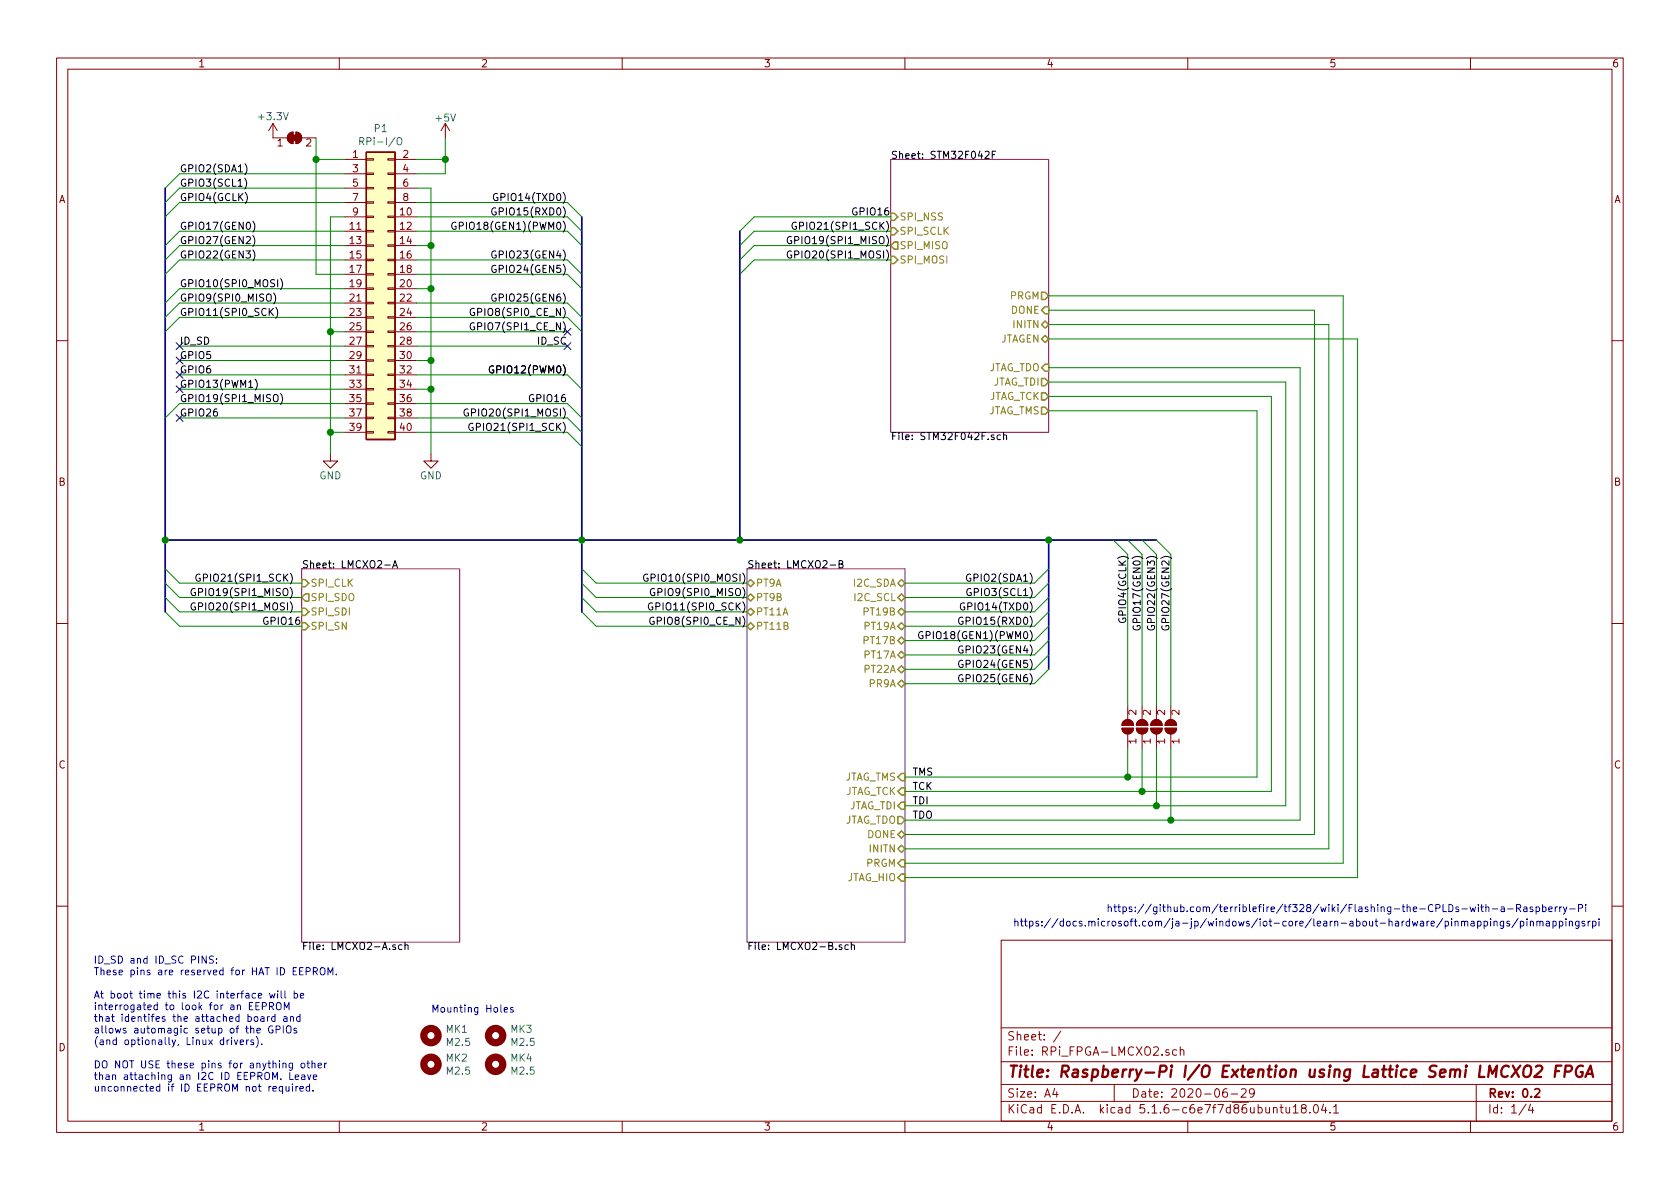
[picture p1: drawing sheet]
<svg xmlns="http://www.w3.org/2000/svg" width="297mm" height="210mm" viewBox="0 0 297 210" stroke-linecap="round" stroke-linejoin="round" font-family="sans-serif">
<g fill="none" stroke="#840000" stroke-width=".18">
<path d="M10 10.3h277v189.9h-277zM12 12.2h273v186.1h-273zM60 10.3v1.9M110 10.3v1.9M160 10.3v1.9M210 10.3v1.9M260 10.3v1.9M48.3 21.8l-.8 1.3M48.3 21.8v2.6h2.5M48.3 21.8l.7 1.3M51.2 23.6l.6-.2v2a1.02 1.02 0 0 1-1-.7 1.02 1.02 0 0 1 .4-1.1zM52.3 23.4a1.02 1.02 0 0 1 1 1 1.02 1.02 0 0 1-1 1z"/>
<path d="M53.3 24.4h2.6M61 28.2h3.8M61 38.3h3.8M61 30.7h3.8M61 33.3h3.8M61 35.8h3.8M64.8 38.2h1.2v.3h-1.2zM64.8 35.7h1.2v.2h-1.2zM64.8 33.1h1.2v.3h-1.2zM64.8 30.6h1.2v.3h-1.2zM64.8 28.1h1.2v.2h-1.2zM68.6 38.2h1.2v.3h-1.2z"/>
<path d="M68.6 35.7h1.2v.2h-1.2zM68.6 33.1h1.2v.3h-1.2zM68.6 30.6h1.2v.3h-1.2zM68.6 28.1h1.2v.2h-1.2zM69.8 28.2h3.9M69.8 38.3h3.9M69.8 30.7h3.9M69.8 33.3h3.9M69.8 35.8h3.9M78.7 21.8l-.7 1.3M78.7 21.8v2.6M78.7 21.8l.8 1.3"/>
<path d="M61 40.9h3.8M61 43.4h3.8M61 46h3.8M61 48.5h3.8M61 51h3.8M61 53.6h3.8M61 56.1h3.8M61 58.7h3.8M64.8 56h1.2v.3h-1.2zM64.8 58.5h1.2v.3h-1.2zM64.8 53.5h1.2v.2h-1.2zM64.8 48.4h1.2v.2h-1.2z"/>
<path d="M64.8 45.8h1.2v.3h-1.2zM64.8 43.3h1.2v.3h-1.2zM64.8 40.8h1.2v.2h-1.2zM64.8 50.9h1.2v.3h-1.2zM68.6 56h1.2v.3h-1.2zM68.6 58.5h1.2v.3h-1.2zM68.6 53.5h1.2v.2h-1.2zM68.6 48.4h1.2v.2h-1.2zM68.6 45.8h1.2v.3h-1.2zM68.6 43.3h1.2v.3h-1.2zM68.6 40.8h1.2v.2h-1.2zM68.6 50.9h1.2v.3h-1.2z"/>
<path d="M69.8 40.9h3.9M69.8 43.4h3.9M69.8 46h3.9M69.8 48.5h3.9M69.8 51h3.9M69.8 53.6h3.9M69.8 56.1h3.9M69.8 58.7h3.9M10 60.2h2M61 61.2h3.8M61 63.7h3.8M61 66.3h3.8"/>
<path d="M61 68.8h3.8M61 71.4h3.8M61 73.9h3.8M61 76.4h3.8M64.8 61.1h1.2v.2h-1.2zM64.8 63.6h1.2v.3h-1.2zM64.8 66.2h1.2v.2h-1.2zM64.8 68.7h1.2v.3h-1.2zM64.8 71.2h1.2v.3h-1.2zM64.8 73.8h1.2v.2h-1.2zM64.8 76.3h1.2v.3h-1.2zM68.6 61.1h1.2v.2h-1.2z"/>
<path d="M68.6 63.6h1.2v.3h-1.2zM68.6 66.2h1.2v.2h-1.2zM68.6 68.7h1.2v.3h-1.2zM68.6 71.2h1.2v.3h-1.2zM68.6 73.8h1.2v.2h-1.2zM68.6 76.3h1.2v.3h-1.2zM69.8 61.2h3.9M69.8 63.7h3.9M69.8 66.3h3.9M69.8 68.8h3.9M69.8 71.4h3.9M69.8 73.9h3.9"/>
<path d="M69.8 76.4h3.9M285 60.2h2M58.4 80.3v1.2h1.3l-1.3 1.3-1.3-1.3h1.3M76.2 80.3v1.2h1.3l-1.3 1.3-1.3-1.3h1.3M10 110.3h2M285 110.3h2M198.4 128.8h2a1.02 1.02 0 0 1-1 1 1.02 1.02 0 0 1-1-1zM198.6 127.6a1.02 1.02 0 0 1 1.1-.3 1.02 1.02 0 0 1 .7 1h-2zM199.4 124.7v2.5M199.4 129.8v2.5M200.9 128.8h2a1.02 1.02 0 0 1-1 1 1.02 1.02 0 0 1-1-1zM201.1 127.6a1.02 1.02 0 0 1 1.2-.3 1.02 1.02 0 0 1 .6 1h-2z"/>
<path d="M201.9 124.7v2.5M201.9 129.8v2.5M203.5 128.8h2a1.02 1.02 0 0 1-1 1 1.02 1.02 0 0 1-1-1zM203.7 127.6a1.02 1.02 0 0 1 1.1-.3 1.02 1.02 0 0 1 .7 1h-2zM204.5 124.7v2.5M204.5 129.8v2.5M206 128.8h2a1.02 1.02 0 0 1-1 1 1.02 1.02 0 0 1-1-1zM206.2 127.6a1.02 1.02 0 0 1 1.2-.3 1.02 1.02 0 0 1 .6 1h-2zM207 124.7v2.5M207 129.8v2.5M10 160.2h2M177 166.3h108v32h-108z"/>
<path d="M285 160.2h2M60 198.3v1.9M110 198.3v1.9M160 198.3v1.9M177 194.8h108M177 191.8h108M177 187.8h108M177 181.8h108M186.5 192.5l-.4 1h1M186.8 193v1M187.6 182.3l-1.3 2M197 191.8v3"/>
<path d="M206.7 185.7l-.4-.1-.2 .2 .1 .2 .5 .2v.3h-.6M208.1 185.7l-.5-.1-.3 .3 .1 .6 .2 .1 .5-.1M208.7 185.7l.2-.1 .3 .1 .1 .9M208.7 185.1v1.5M210 198.3v1.9M216.9 192.5a.62 .62 0 0 0-.7 .7l.1 .7 .2 .1 .5-.1v-.5l-.1-.2-.4-.1-.3 .3M217.7 193.5h1.1M219.5 192.7l.2-.2h.3l.3 .2v.3v.2l-.9 .8h.9M221.8 193.2l-.3 .3h-.3l-.3-.3v-.4l.2-.2 .4-.1 .2 .2a1.13 1.13 0 0 1-.2 1.2l-.4 .1M225.2 196l.2-.2 .3 .1 .1 .9M226.3 195.8h.6M226.5 195.3v1.3l.4 .2"/>
<path d="M227.4 195.8l.1 .9 .3 .1 .2-.1M228 195.8v1M228.7 195.8l.4-.5v1.5M228.7 196.8h.8M230.4 196l-.3-.2v-.3a.48 .48 0 0 1 .8 0l-.1 .4-.7 .2v.4l.3 .3h.3l.2-.3v-.4l-.2-.1M231.6 196.7v.1M232.4 195.4l.2-.1a.8 .8 0 0 1 .5 .8 .8 .8 0 0 1-.5 .7 1 1 0 0 1-.2-1.4zM234 195.2l-.3 1.1h.9M234.4 195.8v1M235.2 196.7v.1M235.8 195.8l.4-.5v1.5M235.8 196.8h.9"/>
<path d="M260 198.3v1.9M261 191.8v6.5M269.8 195.2l-1.2 2M270.6 195.2l-.3 1.1h.9M271 195.8v1"/>
</g>
<path d="M271.4 192.7l.2-.2h.4l.2 .5-.9 1h.9" fill="none" stroke="#840000" stroke-width=".3"/>
<path d="M267.5 188.4l1.1 2M268.8 188.4l-1.6 2M269.5 188.7a.66 .66 0 0 1 1.2 0 1.43 1.43 0 0 1-.6 1.7l-.6-.1a1.49 1.49 0 0 1 0-1.6zM271.6 188.6l.3-.2h.4a.46 .46 0 0 1 .4 .6l-.2 .3-1.3 1.1h1.3M275 189.4h.7M276.1 188.4h-1l-.2 2M276.7 189.5h.8a.56 .56 0 0 0 .4-.5 .56 .56 0 0 0-.3-.6h-.8l-.2 2M279.9 188.5a1.05 1.05 0 0 0-1.2 .4 1.05 1.05 0 0 0 0 1.3 .67 .67 0 0 0 1.1 .1l.1-.7h-.4M280.3 190.4l.9-2 .5 2M280.6 189.9h.9" fill="none" stroke="#840000" stroke-width=".41"/>
<path d="M157.5 28.2h27.9v48.2h-27.9zM53.3 100.6h28v66h-28zM132.1 100.6h27.9v66h-27.9z" fill="none" stroke="#840084" stroke-width=".18"/>
<g fill="none" stroke="#000" stroke-width=".18">
<path d="M43.3 31.5a1.47 1.47 0 0 1 0 1.9M43.3 29a1.47 1.47 0 0 1 0 1.9M43.4 34a1.4 1.4 0 0 1 0 2M44.7 39.1a1.47 1.47 0 0 1 0 1.9M80.6 39.4a.59 .59 0 0 0-.7 .5 .59 .59 0 0 0 .7 .6v-.5h-.2M87.7 36.8a.59 .59 0 0 0-.8 .6 .59 .59 0 0 0 .8 .6v-.5h-.2M88 34.3a.59 .59 0 0 0-.8 .6 .59 .59 0 0 0 .8 .5v-.5h-.2M140.8 39.4a.59 .59 0 0 0-.8 .5 .59 .59 0 0 0 .8 .6v-.5h-.2M174.2 26.9l.5-.2 .2 .4-.8 .9h.8M175.4 27.4h.5M176 26.7h-.6v1.3M44.7 41.7a1.47 1.47 0 0 1 0 1.9"/>
<path d="M44.7 44.2a1.47 1.47 0 0 1 0 1.9M47.8 55.1l.5 .7M48.3 54.5l-.7 .8M48.4 51.8a1.47 1.47 0 0 1 0 1.9M48.7 54.4a1.47 1.47 0 0 1 0 1.9M49.6 49.3a1.47 1.47 0 0 1 0 1.9M83.8 57.1a.59 .59 0 0 0-.7 .6 .59 .59 0 0 0 .7 .6l.1-.5h-.2M83.8 54.6a.59 .59 0 0 0-.7 .6 .59 .59 0 0 0 .7 .5l.1-.4h-.2M87.7 52.1a.59 .59 0 0 0-.8 .5 .59 .59 0 0 0 .8 .6v-.5h-.2M87.7 47a.59 .59 0 0 0-.8 .6 .59 .59 0 0 0 .8 .5v-.5h-.2M87.7 44.4a.59 .59 0 0 0-.8 .6 .59 .59 0 0 0 .8 .6v-.5h-.2M139.9 44.4a.59 .59 0 0 0-.7 .6 .59 .59 0 0 0 .7 .6l.1-.5h-.3"/>
<path d="M139.9 41.9a.59 .59 0 0 0-.7 .6 .59 .59 0 0 0 .7 .5l.1-.4h-.3M45.1 67.1a1.4 1.4 0 0 1 0 1.9M48.4 69.9l.2-.1a.45 .45 0 0 1 .6 .4v.4l-.2 .4h-.5a1.07 1.07 0 0 1-.1-1.1zM49.6 69.6a1.47 1.47 0 0 1 0 1.9M82.8 72.4a.59 .59 0 0 0-.8 .6 .59 .59 0 0 0 .8 .5v-.5h-.2M83.6 74.9a.59 .59 0 0 0-.7 .6 .59 .59 0 0 0 .7 .6l.1-.5h-.3M87.2 64.8a.59 .59 0 0 0-.7 .5 .59 .59 0 0 0 .7 .6l.1-.5h-.3M176.9 77l-.4-.1-.2 .2 .1 .6h.5M177.4 77l.2-.1 .3 .1 .1 .7M177.4 76.5v1.2M68 99.9h1M146.8 99.9h1"/>
<path d="M148.4 99.7h.5l.1-.2-.1-.2-.5-.2v1.3h.4l.2-.1 .1-.3-.3-.3M34.5 104.1a.59 .59 0 0 0-.7 .6 .59 .59 0 0 0 .7 .6l.1-.5h-.3M34.5 106.7a.59 .59 0 0 0-.7 .5 .59 .59 0 0 0 .7 .6l.1-.5h-.3M35.4 101.6a.59 .59 0 0 0-.8 .6 .59 .59 0 0 0 .8 .5v-.4h-.2M69.4 100.4l.4-1.3 .5 1.3M69.5 100h.7M114.5 101.6a.59 .59 0 0 0-.7 .6 .59 .59 0 0 0 .7 .5l.1-.4h-.3M115.4 106.7a.59 .59 0 0 0-.8 .5 .59 .59 0 0 0 .8 .6v-.5h-.2M115.6 109.2a.59 .59 0 0 0-.7 .6 .59 .59 0 0 0 .7 .6l.1-.5h-.3M115.7 104.1a.59 .59 0 0 0-.7 .6 .59 .59 0 0 0 .7 .6l.1-.5h-.3M163.1 111.8a.59 .59 0 0 0-.7 .5 .59 .59 0 0 0 .7 .6l.1-.5h-.2M170.2 119.4a.59 .59 0 0 0-.7 .5 .59 .59 0 0 0 .7 .6l.1-.5h-.3"/>
<path d="M170.2 116.8a.59 .59 0 0 0-.7 .6 .59 .59 0 0 0 .7 .6l.1-.5h-.3M170.2 114.3a.59 .59 0 0 0-.7 .6 .59 .59 0 0 0 .7 .5l.1-.4h-.3M170.2 109.2a.59 .59 0 0 0-.7 .6 .59 .59 0 0 0 .7 .6l.1-.5h-.3M170.5 106.7a.59 .59 0 0 0-.7 .5 .59 .59 0 0 0 .7 .6l.1-.5h-.3M171.6 101.6a.59 .59 0 0 0-.7 .6 .59 .59 0 0 0 .7 .5l.1-.4h-.3M171.7 104.1a.59 .59 0 0 0-.8 .6 .59 .59 0 0 0 .8 .6v-.5h-.2M200.4 110.7a.59 .59 0 0 0 .6 .7 .59 .59 0 0 0 .5-.7l-.4-.1v.3M202.9 110.7a.59 .59 0 0 0 .6 .7 .59 .59 0 0 0 .6-.7l-.5-.1v.3M205.5 110.7a.59 .59 0 0 0 .6 .7 .59 .59 0 0 0 .5-.7l-.5-.1v.3M69.9 167.1h-.3l-.2 .2 .1 .1 .4 .2v.3h-.5M71.1 167.1h-.4l-.2 .2 .1 .6h.5M71.6 167.2l.2-.1h.3l.1 .8"/>
<path d="M71.6 166.6v1.3M148.8 167.1h-.3l-.1 .2v.1l.4 .2v.3h-.4M150 167.1h-.4l-.2 .2 .1 .6h.5M150.5 167.2l.2-.1h.3l.1 .8M150.5 166.6v1.3"/>
</g>
<g fill="none" stroke="#848400" stroke-width=".25">
<path d="M157.5 37.7h.6l.6 .6-.6 .7h-.6zM157.5 40.3h.6l.6 .6-.6 .6h-.6zM157.5 45.3h.6l.6 .7-.6 .6h-.6zM158.1 42.8h.6v1.3h-.6l-.6-.7zM184.1 59.9l.7-.6 .6 .6-.6 .7zM184.1 57.4l.7-.6 .6 .6-.6 .6zM184.1 51.7h.7l.6 .6-.6 .7h-.7zM184.8 54.2h.6v1.3h-.6l-.7-.6zM184.1 72h.7l.6 .6-.6 .7h-.7zM184.1 69.5h.7l.6 .6-.6 .6h-.7zM184.1 66.9h.7l.6 .7-.6 .6h-.7zM184.8 64.4h.6v1.3h-.6l-.7-.7z"/>
<path d="M53.3 102.5h.7l.6 .6-.6 .7h-.7zM53.3 107.6h.7l.6 .6-.6 .6h-.7zM53.3 110.1h.7l.6 .6-.6 .7h-.7zM54 105h.6v1.3h-.6l-.7-.6zM132.1 110.7l.6-.6 .6 .6-.6 .7zM132.1 105.7l.6-.7 .6 .7-.6 .6zM132.1 103.1l.6-.6 .6 .6-.6 .7zM132.7 107.6l.6 .6-.6 .6-.6-.6zM158.7 105.7l.7-.7 .6 .7-.6 .6zM158.7 103.1l.7-.6 .6 .6-.6 .7zM158.7 108.2l.7-.6 .6 .6-.6 .6zM158.7 113.3l.7-.7 .6 .7-.6 .6z"/>
<path d="M158.7 115.8l.7-.6 .6 .6-.6 .7zM159.4 117.7l.6 .7-.6 .6-.7-.6zM159.4 110.1l.6 .6-.6 .7-.7-.7zM158.7 120.9l.7-.6 .6 .6-.6 .6zM159.4 136.8h.6v1.2h-.6l-.7-.6zM159.4 139.3h.6v1.3h-.6l-.7-.7zM158.7 144.4h.7l.6 .6-.6 .7h-.7zM158.7 147.6l.7-.7 .6 .7-.6 .6zM158.7 150.1l.7-.6 .6 .6-.6 .6zM159.4 141.9h.6v1.2h-.6l-.7-.6zM159.4 152h.6v1.3h-.6l-.7-.7zM159.4 154.6h.6v1.2h-.6l-.7-.6z"/>
</g>
<g fill="#840000" stroke="#840000" stroke-width=".18">
<path d="M206 128.8h2a1.02 1.02 0 0 1-1 1 1.02 1.02 0 0 1-1-1z"/>
<path d="M206.2 127.6a1.02 1.02 0 0 1 1.2-.3 1.02 1.02 0 0 1 .6 1h-2z"/>
<path d="M203.5 128.8h2a1.02 1.02 0 0 1-1 1 1.02 1.02 0 0 1-1-1z"/>
<path d="M203.7 127.6a1.02 1.02 0 0 1 1.1-.3 1.02 1.02 0 0 1 .7 1h-2z"/>
<path d="M200.9 128.8h2a1.02 1.02 0 0 1-1 1 1.02 1.02 0 0 1-1-1z"/>
<path d="M201.1 127.6a1.02 1.02 0 0 1 1.2-.3 1.02 1.02 0 0 1 .6 1h-2z"/>
<path d="M198.4 128.8h2a1.02 1.02 0 0 1-1 1 1.02 1.02 0 0 1-1-1z"/>
<path d="M198.6 127.6a1.02 1.02 0 0 1 1.1-.3 1.02 1.02 0 0 1 .7 1h-2z"/>
<path d="M51.2 23.6l.6-.2v2a1.02 1.02 0 0 1-1-.7 1.02 1.02 0 0 1 .4-1.1z"/>
<path d="M52.3 23.4a1.02 1.02 0 0 1 1 1 1.02 1.02 0 0 1-1 1z"/>
<path d="M51.6 23.9h1v1h-1z"/>
</g>
<g fill="none" stroke="#840000" stroke-width="1.3">
<circle cx="76.2" cy="188.2" r="1.27"/>
<circle cx="76.2" cy="183.1" r="1.27"/>
<circle cx="87.6" cy="188.2" r="1.27"/>
<circle cx="87.6" cy="183.1" r="1.27"/>
</g>
<path d="M64.8 26.9h5v50.8h-5z" fill="#ffffc2" stroke="#ffffc2" stroke-width=".18"/>
<path d="M64.8 26.9h5v50.8h-5z" fill="none" stroke="#840000" stroke-width=".25"/>
<path d="M63.6 25l.6-.1 .1-.1v-.3l-.2-.2h-.5v1.3M70.3 24.5a.45 .45 0 0 1 .7 0 .88 .88 0 0 1-.3 1.1l-.3-.1a1.07 1.07 0 0 1-.1-1z" fill="none" stroke="#008484" stroke-width=".18"/>
<path d="M29.2 33.3v74.9M102.9 38.3v69.9M130.8 40.9v54.6M29.2 95.5h175.3M185.4 95.5v22.9" fill="none" stroke="#000084" stroke-width=".3"/>
<g fill="none" stroke="#008400" stroke-width=".18">
<path d="M55.9 24.4v24.1h5.1M55.9 28.2h5.1M61 38.3h-2.6v42M61 35.8h-29.3l-2.5 2.5M61 33.3h-29.3l-2.5 2.5M61 30.7h-29.3l-2.5 2.6M73.7 33.3h2.5v47M73.7 38.3h26.6l2.6 2.6M73.7 35.8h26.6l2.6 2.5M73.7 28.2h5M78.7 24.4v6.3h-5M157.5 38.3h-24.2l-2.5 2.6"/>
<path d="M58.4 58.7h2.6M61 46h-29.3l-2.5 2.5M61 43.4h-29.3l-2.5 2.6M61 40.9h-29.3l-2.5 2.5M61 56.1h-29.3l-2.5 2.6M61 53.6h-29.3l-2.5 2.5M61 51h-29.3l-2.5 2.6M73.7 46h26.6l2.6 2.5M73.7 43.4h2.5M73.7 40.9h26.6l2.6 2.5M73.7 56.1h26.6l2.6 2.6M73.7 53.6h26.6l2.6 2.5"/>
<path d="M73.7 51h2.5M73.7 48.5h26.6l2.6 2.5M73.7 58.7h26.6M157.5 46h-24.2l-2.5 2.5M157.5 43.4h-24.2l-2.5 2.6M157.5 40.9h-24.2l-2.5 2.5M185.4 57.4h49.5v92.7h-74.9M185.4 54.9h47v92.7h-72.4M185.4 52.3h52.1v100.3h-77.5M185.4 59.9h54.6v95.3h-80M31.7 63.7h29.3M31.7 61.2h29.3"/>
<path d="M31.7 66.3h29.3M31.7 73.9h29.3M31.7 68.8h29.3M58.4 76.4h2.6M61 71.4h-29.3l-2.5 2.5M73.7 63.7h2.5M73.7 61.2h26.6M73.7 66.3h26.6l2.6 2.5M73.7 73.9h26.6l2.6 2.5M73.7 71.4h26.6l2.6 2.5M73.7 68.8h2.5M73.7 76.4h26.6l2.6 2.6"/>
<path d="M185.4 65h44.5v80h-69.9M185.4 67.6h41.9v74.9h-67.3M185.4 70.1h39.4v69.8h-64.8M185.4 72.6h36.8v64.8h-62.2M196.8 95.5l2.6 2.5v26.7M199.4 95.5l2.5 2.5v26.7M201.9 95.5l2.6 2.5v26.7M204.5 95.5l2.5 2.5v26.7M29.2 100.6l2.5 2.5h21.6M29.2 103.1l2.5 2.6h21.6M29.2 105.7l2.5 2.5h21.6M29.2 108.2l2.5 2.5h21.6"/>
<path d="M102.9 100.6l2.5 2.5h26.7M102.9 103.1l2.5 2.6h26.7M102.9 105.7l2.5 2.5h26.7M102.9 108.2l2.5 2.5h26.7M185.4 100.6l-2.5 2.5h-22.9M185.4 113.3l-2.5 2.5h-22.9M185.4 103.1l-2.5 2.6h-22.9M185.4 105.7l-2.5 2.5h-22.9M185.4 108.2l-2.5 2.5h-22.9M185.4 110.7l-2.5 2.6h-22.9M185.4 118.4l-2.5 2.5h-22.9M185.4 115.8l-2.5 2.6h-22.9"/>
<path d="M199.4 132.3v5.1M201.9 132.3v7.6M204.5 132.3v10.2M207 132.3v12.7"/>
</g>
<g fill="none" stroke="#0000c2" stroke-width=".18">
<path d="M261.4 159.9v.2M262 159.9v1.1l.3 .2M262.7 159.9v1.3M272.7 159.9v1.3M280.4 159.9v.2M36.5 169.1v1.2l-.8-1.2v1.2M37.7 169.1h-.4l-.2 .1-.1 .2 .1 .2 .5 .2 .1 .3-.2 .2h-.5M38.3 170.2v.1M38.3 169.5v.2M45.2 177.9h.5M45.7 176.1l.6-.1-.1-.3h-.4l-.1 .1v.6h.5M45.8 177.3h-.6v1.3h.6"/>
<path d="M46.2 179.8h.4l.1 .8M46.4 177.9h.6l.1-.2-.1-.3-.1-.1h-.5v1.3M47.3 179.8v.8M47.7 175.7l.2 .8 .2-.6 .3 .6 .2-.8M47.7 177.9h.6l.1-.2-.1-.3-.2-.1h-.4v1.3M47.7 179.8l-.4 .2M48 177.9l.4 .7M48.6 179.8h-.3l-.3 .2 .1 .6h.5M48.6 179.3v1.3M48.9 177.5a.45 .45 0 0 1 .8 0 .88 .88 0 0 1-.3 1.1l-.4-.1a1.07 1.07 0 0 1-.1-1zM49.1 175.2v.2M49.1 175.7v.8"/>
<path d="M49.7 175.2v1.1l.2 .2M50.2 179.8h.5v.8M50.3 178.6v-1.3l.4 .9 .4-.9v1.3M50.4 175.2v1.1l.2 .2M51.4 179.9l.1-.1h.3l.1 .8M51.4 179.8v.8M52 175.7h.4l.2 .2-.1 .5h-.5M52 175.2v1.3M53 179.8h-.3l-.3 .2 .2 .6h.4M53 179.3v1.3M53.1 176.1l.6-.1-.1-.3h-.3l-.2 .1 .1 .6h.4M53.6 171.1h-.6v1.3h.6"/>
<path d="M54.1 171.8l.6-.1 .2-.2-.1-.3-.2-.1h-.5v1.3M55.4 171.8l.6-.1 .1-.2v-.3l-.2-.1h-.5v1.3M55.7 171.8l.4 .6M56.7 171.3a.45 .45 0 0 1 .7 0 .88 .88 0 0 1-.3 1.1l-.3-.1a1.07 1.07 0 0 1-.1-1zM58 172.4v-1.3l.4 .9 .5-.9v1.3M59.5 172.3v.1M89.2 178.6l.5-.1v-.3l-.4-.1-.1 .2v.6h.5M90.7 178.2l-.3-.1-.2 .2 .1 .2 .4 .1v.3h-.5M258.4 163l.2-.1 .3 .1 .1 .7M258.4 162.9v.8M258.5 160.7h.9M259 163.1l.2-.2 .2 .1 .1 .7"/>
<path d="M259.9 160.4l.3 .8 .2-.6 .3 .6 .2-.8M260.1 163h.5l.1 .7M260.7 163.2l-.5 .1-.2 .1 .2 .3h.5M261.3 163l.3-.1 .3 .2-.2 .6h-.4M261.3 162.9v1.3M261.4 160.4v.8M261.8 160.4h.5M262.4 163l.4-.1 .2 .2-.1 .6h-.5M262.4 162.9v1.3M262.7 160.5l.2-.1h.3v.8M263.6 162.5v.1M263.6 162.9v.8"/>
<path d="M263.9 160.7h.9M264.2 163l.1-.1 .3 .1 .1 .7M264.2 162.9v.8M265.4 160.4h.5l.1 .8M265.9 162.9v1l-.3 .3-.3-.1M265.9 163l-.4-.1-.2 .2 .1 .6h.5M266 160.7h-.4l-.2 .2v.3h.6M266.6 160.7h.9M266.9 163l-.3-.1-.2 .2 .1 .2 .4 .1v.3h-.5M268.1 160.6l.7-.1 .1-.1-.1-.3-.2-.2h-.5v1.3M268.4 162.4l-1.1 1.7M268.5 160.6l.4 .6"/>
<path d="M268.8 163l.4-.1 .2 .2-.1 .6h-.5M268.8 162.9v1.3M269.4 160.4h.5l.1 .8M270 162.5v.1M270 160.7h-.5l-.1 .2v.3h.6M270 162.9v.8M270.6 163l.2-.1 .3 .1v.7M270.6 162.9v.8M271 160.4h-.3l-.2 .1 .1 .2 .4 .2v.3h-.5M271.6 160.4h.4l.2 .2-.1 .6h-.5M271.6 160.4v1.2M271.7 163l.2-.1 .3 .1 .1 .7"/>
<path d="M271.7 162.9v.8M272.3 163.1l.1-.2 .3 .1 .1 .7M272.7 160.4h.4l.3 .2-.2 .6h-.5M273.4 163h.5l.1 .7M273.8 160.8l.6-.1v-.3h-.4l-.2 .1 .1 .7h.5M274 163.2l-.5 .1-.1 .1v.3h.6M274.6 163l.3-.1 .3 .2-.1 .6h-.5M274.6 162.9v1.3M275 160.4v.8M275.4 160.4l-.4 .2M275.7 163l.4-.1 .2 .2-.1 .6h-.5M275.7 162.9v1.3"/>
<path d="M275.8 160.4v.8M276.1 160.4l-.3 .2M276.4 160.4l.3 .8M276.9 162.5v.1M276.9 162.9v.8M277 160.4l-.4 1.1-.2 .1M277.5 163l.1-.1 .4 .1v.7M277.5 162.9v.8M277.5 160.7h1M279.1 160.6l.6-.1 .1-.1v-.3l-.2-.2h-.5v1.3M279.2 162.9v1l-.3 .3-.3-.1M279.2 163l-.4-.1-.2 .2 .1 .6h.5"/>
<path d="M280.2 163l-.3-.1-.2 .2 .1 .2 .4 .1v.3h-.5M280.4 160.4v.8M280.8 162.9v.8M281.2 162.9l-.4 .2M281.6 163l.3-.1 .3 .2-.1 .6h-.5M281.6 162.9v1.3M282.7 162.5v.1M282.7 162.9v.8M40.9 183.9v.8M41.4 183.9l.3 .8 .3-.8M42.5 184.3l.6-.1-.1-.3h-.4l-.1 .2v.6h.5M43.6 183.9v.8"/>
<path d="M44 183.9l-.4 .2M44.8 183.9h-.3l-.2 .2 .1 .1 .4 .2v.3h-.5M45.3 183.3a1.4 1.4 0 0 1 0 1.9M46.3 184.6v.1M46.7 180.1h-.4l-.2 .2 .1 .3h.5M48.2 181.5a.59 .59 0 0 0-.7 .5 .59 .59 0 0 0 .7 .6l.1-.5h-.3M48.8 182.1l.7-.1v-.5l-.2-.1h-.5v1.3M50 192.2l-.4-.1-.2 .2 .1 .6h.5M50 192.1v1.3M50.1 181.4v1.3M50.6 192.1v.8l.3 .1 .2-.2M50.7 181.6a.45 .45 0 0 1 .7 0 .88 .88 0 0 1-.2 1.1l-.4-.1a1.07 1.07 0 0 1-.1-1z"/>
<path d="M50.7 180.1h-.4l-.2 .2 .1 .3h.5M51.1 192.1v.9M51.2 189.6v1.3h.6M51.7 188v1l-.2 .3-.3-.1M51.7 188.1l-.3-.1-.3 .2 .1 .6h.5M51.7 191.7v.1M51.7 192.1v.9M52.2 190.5l.6-.1-.1-.3h-.3l-.2 .1v.6h.5M52.3 192.1v.9M52.4 181.9l-.3-.1-.2 .2 .1 .2 .4 .1v.3h-.5M52.7 192.1l-.3 .1-.1 .1M53 192.5l.6-.1v-.2l-.4-.1-.2 .2 .1 .6h.5"/>
<path d="M53.3 188.1l.3-.1 .3 .2-.1 .6h-.3l-.3-.2zM53.3 190.1h.5l.1 .8M53.9 190.4h-.4l-.2 .2v.2h.6M54.3 188h.4M54.4 190.1l.3 .8 .3-.8M54.4 187.6v1.1l.3 .1M54.7 192.2l-.3-.1-.3 .2 .2 .6h.4M54.7 191.7v1.3M55.2 188.1l.1-.1 .4 .1v.7M55.2 187.6v1.2M55.3 192.8v.2M55.4 190.5l.6-.1-.1-.3h-.3l-.2 .1v.6h.5"/>
<path d="M56.2 188.4l.6-.1v-.2l-.4-.1-.2 .2 .1 .6h.5M57.4 188v.8M57.8 188l-.3 .1-.1 .1"/>
</g>
<g fill="#008400" stroke="#008400" stroke-width=".25">
<circle cx="78.7" cy="28.2" r=".51"/>
<circle cx="76.2" cy="43.4" r=".51"/>
<circle cx="185.4" cy="95.5" r=".51"/>
<circle cx="76.2" cy="68.8" r=".51"/>
<circle cx="102.9" cy="95.5" r=".51"/>
<circle cx="29.2" cy="95.5" r=".51"/>
<circle cx="204.5" cy="142.5" r=".51"/>
<circle cx="130.8" cy="95.5" r=".51"/>
<circle cx="76.2" cy="63.7" r=".51"/>
<circle cx="76.2" cy="51" r=".51"/>
<circle cx="207" cy="145" r=".51"/>
<circle cx="58.4" cy="76.4" r=".51"/>
<circle cx="55.9" cy="28.2" r=".51"/>
<circle cx="199.4" cy="137.4" r=".51"/>
<circle cx="201.9" cy="139.9" r=".51"/>
<circle cx="58.4" cy="58.7" r=".51"/>
</g>
<g fill="none" stroke="#000084" stroke-width=".18">
<path d="M99.7 58.1l1.2 1.2M100.9 58.1l-1.2 1.2M31.1 63.1l1.3 1.3M31.1 65.7l1.3 1.2M31.1 68.2l1.3 1.2M31.1 73.3l1.3 1.2M31.1 60.6l1.3 1.2M32.4 63.1l-1.3 1.3M32.4 65.7l-1.3 1.2M32.4 68.2l-1.3 1.2M32.4 73.3l-1.3 1.2M32.4 60.6l-1.3 1.2"/>
<path d="M99.7 60.6l1.2 1.2M100.9 60.6l-1.2 1.2"/>
</g>
<text font-size="2.8" fill="#840000" x="178" y="190.5">Title: Raspberry-Pi I/O Extention using Lattice Semi LMCXO2 FPGA</text>
<g font-size="2.1" fill="#840000">
<text x="178" y="184">Sheet: /</text>
<text x="178" y="186.7">File: RPi_FPGA-LMCXO2.sch</text>
<text x="178" y="196.9">KiCad E.D.A. kicad 5.1.6-c6e7f7d86ubuntu18.04.1</text>
<text x="178" y="194.1">Size: A4</text>
<text x="200" y="194.1">Date: 2020-06-29</text>
<text x="263" y="194.1">Rev: 0.2</text>
<text x="263" y="196.9">Id: 1/4</text>
</g>
<g font-size="1.8" fill="#840000">
<text x="35" y="11.9">1</text>
<text x="85" y="11.9">2</text>
<text x="135" y="11.9">3</text>
<text x="185" y="11.9">4</text>
<text x="235" y="11.9">5</text>
<text x="285" y="11.9">6</text>
<text x="49" y="25.9">1</text>
<text x="54.1" y="25.9">2</text>
<text x="62.4" y="27.9">1</text>
<text x="71.3" y="27.9">2</text>
<text x="10.4" y="35.9">A</text>
<text x="62.4" y="30.5">3</text>
<text x="62.4" y="33">5</text>
<text x="62.4" y="35.6">7</text>
<text x="71.3" y="30.5">4</text>
<text x="71.3" y="33">6</text>
<text x="71.3" y="35.6">8</text>
<text x="285.4" y="35.9">A</text>
<text x="61.9" y="40.6">11</text>
<text x="62.4" y="38.1">9</text>
<text x="70.8" y="38.1">10</text>
<text x="70.8" y="40.6">12</text>
<text x="61.9" y="43.2">13</text>
<text x="61.9" y="45.7">15</text>
<text x="70.8" y="43.2">14</text>
<text x="70.8" y="45.7">16</text>
<text x="61.9" y="48.3">17</text>
<text x="61.9" y="50.8">19</text>
<text x="61.9" y="53.3">21</text>
<text x="70.8" y="48.3">18</text>
<text x="70.8" y="50.8">20</text>
<text x="70.8" y="53.3">22</text>
<text x="61.9" y="55.9">23</text>
<text x="61.9" y="58.4">25</text>
<text x="70.8" y="55.9">24</text>
<text x="70.8" y="58.4">26</text>
<text x="61.9" y="61">27</text>
<text x="61.9" y="63.5">29</text>
<text x="70.8" y="61">28</text>
<text x="70.8" y="63.5">30</text>
<text x="61.9" y="66">31</text>
<text x="61.9" y="68.6">33</text>
<text x="61.9" y="71.1">35</text>
<text x="70.8" y="66">32</text>
<text x="70.8" y="68.6">34</text>
<text x="70.8" y="71.1">36</text>
<text x="61.9" y="73.7">37</text>
<text x="61.9" y="76.2">39</text>
<text x="70.8" y="73.7">38</text>
<text x="70.8" y="76.2">40</text>
<text x="10.4" y="85.9">B</text>
<text x="285.4" y="85.9">B</text>
<text x="200.9" y="131.5" transform="rotate(-90 200.9 131.5)">1</text>
<text x="200.9" y="126.5" transform="rotate(-90 200.9 126.5)">2</text>
<text x="203.5" y="131.5" transform="rotate(-90 203.5 131.5)">1</text>
<text x="203.5" y="126.5" transform="rotate(-90 203.5 126.5)">2</text>
<text x="206" y="131.5" transform="rotate(-90 206 131.5)">1</text>
<text x="206" y="126.5" transform="rotate(-90 206 126.5)">2</text>
<text x="208.5" y="131.5" transform="rotate(-90 208.5 131.5)">1</text>
<text x="208.5" y="126.5" transform="rotate(-90 208.5 126.5)">2</text>
<text x="10.4" y="135.9">C</text>
<text x="285.4" y="135.9">C</text>
<text x="10.4" y="185.9">D</text>
<text x="285.4" y="185.9">D</text>
<text x="35" y="199.9">1</text>
<text x="85" y="199.9">2</text>
<text x="135" y="199.9">3</text>
<text x="185" y="199.9">4</text>
<text x="235" y="199.9">5</text>
<text x="285" y="199.9">6</text>
</g>
<g font-size="1.8" fill="#008484">
<text x="45.9" y="21.3">+3.3V</text>
<text x="66.2" y="23.4">P1</text>
<text x="77.1" y="21.5">+5V</text>
<text x="64.4" y="25.7">RPi-I/O</text>
<text x="56.5" y="84.8">GND</text>
<text x="74.2" y="84.8">GND</text>
<text x="78.9" y="182.6">MK1</text>
<text x="79.1" y="185">M2.5</text>
<text x="90.3" y="182.6">MK3</text>
<text x="90.5" y="185">M2.5</text>
<text x="78.9" y="187.7">MK2</text>
<text x="79.1" y="190">M2.5</text>
<text x="90.3" y="187.7">MK4</text>
<text x="90.5" y="190">M2.5</text>
</g>
<g font-size="1.8">
<text x="157.5" y="28.1">Sheet: STM32F042F</text>
<text x="31.7" y="33">GPIO3(SCL1)</text>
<text x="31.7" y="30.5">GPIO2(SDA1)</text>
<text x="31.7" y="35.6">GPIO4(GCLK)</text>
<text x="88.2" y="35.6">GPIO14(TXD0)</text>
<text x="31.7" y="40.6">GPIO17(GEN0)</text>
<text x="81.5" y="40.6">GPIO18(GEN1)(PWM0)</text>
<text x="88" y="38.1">GPIO15(RXD0)</text>
<text x="141.4" y="40.6">GPIO21(SPI1_SCK)</text>
<text x="151.1" y="38.1">GPIO16</text>
<text x="31.7" y="43.2">GPIO27(GEN2)</text>
<text x="31.7" y="45.7">GPIO22(GEN3)</text>
<text x="87.9" y="45.7">GPIO23(GEN4)</text>
<text x="140.6" y="45.7">GPIO20(SPI1_MOSI)</text>
<text x="140.6" y="43.2">GPIO19(SPI1_MISO)</text>
<text x="31.7" y="50.8">GPIO10(SPI0_MOSI)</text>
<text x="31.7" y="53.3">GPIO9(SPI0_MISO)</text>
<text x="87.9" y="53.3">GPIO25(GEN6)</text>
<text x="87.9" y="48.3">GPIO24(GEN5)</text>
<text x="31.7" y="55.9">GPIO11(SPI0_SCK)</text>
<text x="84.2" y="58.4">GPIO7(SPI1_CE_N)</text>
<text x="84.2" y="55.9">GPIO8(SPI0_CE_N)</text>
<text x="31.7" y="61">ID_SD</text>
<text x="31.7" y="63.5">GPIO5</text>
<text x="95.1" y="61">ID_SC</text>
<text x="31.7" y="71.1">GPIO19(SPI1_MISO)</text>
<text x="31.7" y="68.6">GPIO13(PWM1)</text>
<text x="31.7" y="66">GPIO6</text>
<text x="87.5" y="66">GPIO12(PWM0)</text>
<text x="93.9" y="71.1">GPIO16</text>
<text x="31.7" y="73.7">GPIO26</text>
<text x="83.4" y="73.7">GPIO20(SPI1_MOSI)</text>
<text x="84.2" y="76.2">GPIO21(SPI1_SCK)</text>
<text x="157.5" y="77.8">File: STM32F042F.sch</text>
<text x="53.3" y="100.5">Sheet: LMCXO2-A</text>
<text x="132.1" y="100.5">Sheet: LMCXO2-B</text>
<text x="35.2" y="105.4">GPIO19(SPI1_MISO)</text>
<text x="35.2" y="107.9">GPIO20(SPI1_MOSI)</text>
<text x="35.9" y="102.9">GPIO21(SPI1_SCK)</text>
<text x="115.2" y="102.9">GPIO10(SPI0_MOSI)</text>
<text x="116" y="107.9">GPIO11(SPI0_SCK)</text>
<text x="116.2" y="105.4">GPIO9(SPI0_MISO)</text>
<text x="170.8" y="107.9">GPIO14(TXD0)</text>
<text x="171.6" y="102.9">GPIO2(SDA1)</text>
<text x="171.8" y="105.4">GPIO3(SCL1)</text>
<text x="46.9" y="110.5">GPIO16</text>
<text x="116" y="110.5">GPIO8(SPI0_CE_N)</text>
<text x="164" y="113">GPIO18(GEN1)(PWM0)</text>
<text x="170.6" y="110.5">GPIO15(RXD0)</text>
<text x="199.1" y="109.6" transform="rotate(-90 199.1 109.6)">GPIO4(GCLK)</text>
<text x="201.7" y="110.4" transform="rotate(-90 201.7 110.4)">GPIO17(GEN0)</text>
<text x="204.2" y="110.4" transform="rotate(-90 204.2 110.4)">GPIO22(GEN3)</text>
<text x="206.8" y="110.4" transform="rotate(-90 206.8 110.4)">GPIO27(GEN2)</text>
<text x="170.5" y="118.1">GPIO24(GEN5)</text>
<text x="170.5" y="115.6">GPIO23(GEN4)</text>
<text x="170.5" y="120.6">GPIO25(GEN6)</text>
<text x="161.3" y="137.2">TMS</text>
<text x="161.3" y="142.2">TDI</text>
<text x="161.3" y="139.7">TCK</text>
<text x="161.3" y="144.8">TDO</text>
<text x="53.3" y="168">File: LMCXO2-A.sch</text>
<text x="132.1" y="168">File: LMCXO2-B.sch</text>
</g>
<g font-size="1.8" fill="#848400">
<text x="159" y="39">SPI_NSS</text>
<text x="159" y="41.5">SPI_SCLK</text>
<text x="159" y="44.1">SPI_MISO</text>
<text x="159" y="46.6">SPI_MOSI</text>
<text x="178.6" y="53">PRGM</text>
<text x="178.8" y="55.5">DONE</text>
<text x="179.3" y="58">INITN</text>
<text x="174.5" y="65.7">JTAG_TDO</text>
<text x="176.7" y="60.6">JTAGEN</text>
<text x="174.5" y="70.7">JTAG_TCK</text>
<text x="175.3" y="68.2">JTAG_TDI</text>
<text x="174.5" y="73.3">JTAG_TMS</text>
<text x="54.9" y="103.8">SPI_CLK</text>
<text x="54.9" y="106.3">SPI_SDO</text>
<text x="133.6" y="106.3">PT9B</text>
<text x="133.6" y="103.8">PT9A</text>
<text x="151" y="103.8">I2C_SDA</text>
<text x="151.2" y="106.3">I2C_SCL</text>
<text x="54.9" y="108.8">SPI_SDI</text>
<text x="54.9" y="111.4">SPI_SN</text>
<text x="133.6" y="111.4">PT11B</text>
<text x="133.6" y="108.8">PT11A</text>
<text x="153" y="108.8">PT19B</text>
<text x="153" y="111.4">PT19A</text>
<text x="153" y="113.9">PT17B</text>
<text x="153" y="119">PT22A</text>
<text x="153" y="116.5">PT17A</text>
<text x="153.8" y="121.5">PR9A</text>
<text x="149.1" y="138">JTAG_TMS</text>
<text x="149.1" y="140.6">JTAG_TCK</text>
<text x="149.9" y="143.1">JTAG_TDI</text>
<text x="149.1" y="145.7">JTAG_TDO</text>
<text x="153.4" y="148.2">DONE</text>
<text x="149.7" y="155.8">JTAG_HIO</text>
<text x="153.2" y="153.3">PRGM</text>
<text x="153.9" y="150.7">INITN</text>
</g>
<g font-size="1.8" fill="#0000c2">
<text x="195.6" y="161.3">https://github.com/terriblefire/tf328/wiki/Flashing-the-CPLDs-with-a-Raspberry-Pi</text>
<text x="179.1" y="163.8">https://docs.microsoft.com/ja-jp/windows/iot-core/learn-about-hardware/pinmappings/pinmappingsrpi</text>
<text x="16.5" y="170.4">ID_SD and ID_SC PINS:</text>
<text x="16.5" y="172.5">These pins are reserved for HAT ID EEPROM.</text>
<text x="16.5" y="176.6">At boot time this I2C interface will be</text>
<text x="16.5" y="178.6">interrogated to look for an EEPROM</text>
<text x="76.2" y="179.1">Mounting Holes</text>
<text x="16.5" y="180.7">that identifes the attached board and</text>
<text x="16.5" y="182.7">allows automagic setup of the GPIOs</text>
<text x="16.5" y="184.8">(and optionally, Linux drivers).</text>
<text x="16.5" y="188.9">DO NOT USE these pins for anything other</text>
<text x="16.5" y="191">than attaching an I2C ID EEPROM. Leave</text>
<text x="16.5" y="193">unconnected if ID EEPROM not required.</text>
</g>
</svg>
